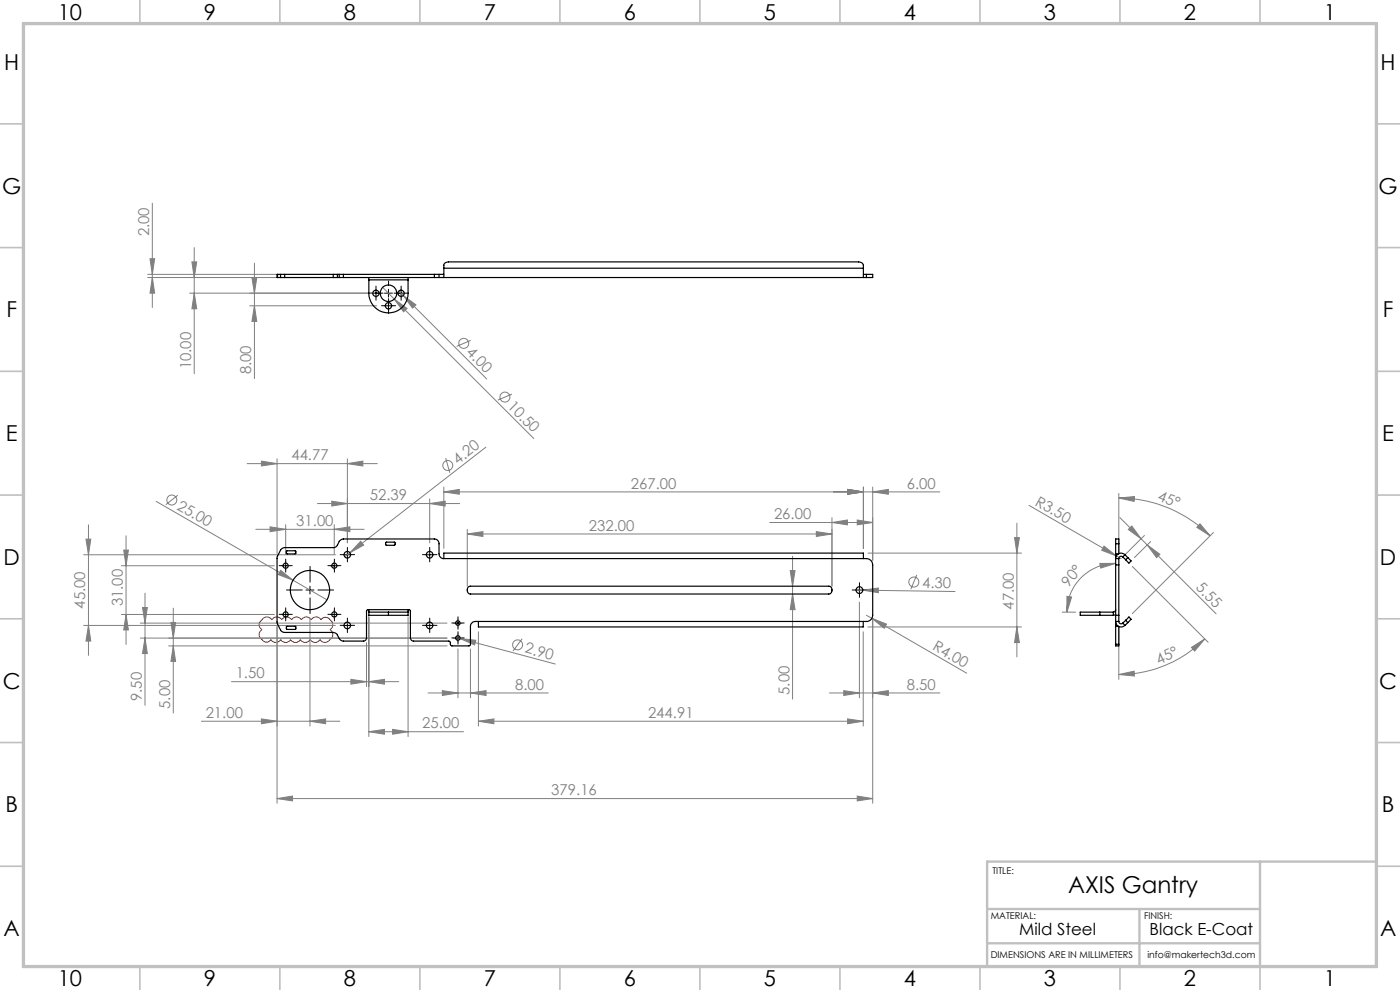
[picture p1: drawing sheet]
<svg xmlns="http://www.w3.org/2000/svg" width="297mm" height="210mm" viewBox="0 0 297 210" stroke-linecap="round" stroke-linejoin="round" font-family="sans-serif">
<g fill="none" stroke="#808080" stroke-width=".21">
<path d="M31.3 58.2h27.2M31.3 58.9h39.7M31.8 54.9h1l-.5 3.3zM32.3 43.1v22.1M32.3 58.9l.5 3.3h-1zM40.7 55.6h1l-.5 3.3zM41.2 52.5v26.8M53.4 58.9h1.1l-.5 3.3zM54 55.8v24.5M40.2 62.2h38.6M41.2 62.2l.5 3.3h-1zM53 64.9h26.9"/>
<path d="M54 64.9l.5 3.3h-1.1zM81.2 61l2.4 2.5M83.6 63.5l2.8 1.9-.8 .7zM83.6 63.5l29.6 29.5M84.6 61.7l18.7 18.7M85.5 62.7l2.7 2-.7 .7zM99.9 72.2l-3 1.3M52.4 98.3h27.6M55.5 97.8l3.3 .5-3.3 .5zM58.8 97.3v20.1M73.7 98.3l3.3-.5v1zM73.7 97.3v17.8"/>
<path d="M94.5 97.2l.9 3.1M103.1 94.9l-28.9 22.4M108.6 83.6l-3 1.3M17.7 117.7h53.5M18.2 114.4h1.1l-.5 3.3zM18.8 111.3v27.7M26.2 116.7h1l-.5 3.3zM26.7 113.7v23M33.1 106.4l36.3 20.8M37.7 105l-2.5 2.1M54.3 112.3h23M57.3 111.8l3.3 .5-3.3 .5z"/>
<path d="M60.6 111.3v6.3M67.3 106.8h30.2M70.4 106.3l3.3 .5-3.3 .5zM70.9 112.3l3.3-.5v1zM70.9 111.3v6.3M74.2 117.3l-1.1 .8M76.5 114.8l.7 .8-3 1.7zM91.2 106.8l3.2-.5v1zM91.2 105.8v9.3M94.2 104.3l3.2-.5v1zM94.2 103.3v13M94.2 104.3h105.2"/>
<path d="M99.1 113.3l3.3-.5v1zM99.1 112.3v12M99.1 113.3h77.4M163.3 110.8h21.8M168.1 118v30.3M173.2 112.8l3.3 .5-3.3 .5zM176.5 110.8l3.3-.5v1zM176.5 109.8v14.5M179.8 103.8l3.4 .5-3.4 .5zM181.9 110.3l3.2 .5-3.2 .5zM183.2 103.3v13M184.1 117.3h32.6"/>
<path d="M185.1 104.3l3.4-.5v1zM185.1 103.3v15.5M215.2 114h1.1l-.6 3.3zM215.7 111v28.3M218.3 107.2l18.5 10.7M233.3 119.5h3.4l-3.2 1zM234.2 115.8l2.6 2.1-3.1-1.2zM236.7 119.5a10.3 10.3 0 0 0-10.4 10.3M236.8 117.9l1 .6M237.3 105.6l3.4-.3-.1 1.1zM237.3 105.6a27.5 27.5 0 0 1 19.4 8.1M237.3 104.7v12.8"/>
<path d="M237.6 109.8l20.4 20.4M239.4 112.3l.7-.7 2 2.7zM242.8 113.6l-4.3 4.2M243.4 115.6l2.7 2-.7 .7zM244.1 114.9l-3.4 3.4M254.6 111.1l2.1 2.6-2.8-1.8zM257.4 113l-17.2 17.2M17.7 132.7h53.5M18.8 132.7l.5 3.3h-1.1zM25.8 130.3h32.4M25.8 120h32.4M26.7 130.3l.5 3.3h-1z"/>
<path d="M29.8 135.4h65M29.8 132.2h65M30.2 128.9h1.1l-.5 3.3zM30.8 125.8v23.8M30.8 135.4l.5 3.2h-1.1zM35.8 137h59.1M36.3 132h1l-.5 3.4zM36.8 129v22.3M36.8 137l.5 3.3h-1zM58.8 132.9v37.5M59.5 121l2.7 2.1-3.2-1.2zM65.8 131.2v22.8"/>
<path d="M77.8 136.3v9.3M78.2 130.8v25.4M86.6 130.8v25.4M96.7 135.2l.9 .3M97.2 137.6v10.4M97.6 135.5l3.3 .3-.2 1zM97.6 135.5l20.2 5.4M99.8 137.7v10.3M101.5 134v20M110.8 135.5l-2 2.6M167.6 121h1.1l-.6 3.3zM168.1 126l.6 3.3h-1.1z"/>
<path d="M181.6 125.2h1.4M182.3 127.7v20.3M183 125.2l3.3-.5v1zM183 125.2l19.6 .3M183.1 134v20M183.8 130.5l1.2 .7M184.1 133h32.6M185 131.2l3.1 1.2-.5 .9zM185 131.2l20.1 11.6M185.1 131.5v38.9M194.5 121.9l-1.3 3.1M215.7 133l.6 3.3h-1.1z"/>
<path d="M225.3 129.8h2.9M226.3 126.5l1 .1-1 3.2zM237.3 132.8v11.3M240.2 120.1l16.1 16.1M252.8 137.3l2.8-1.8-2.2 2.6zM255.6 135.5a25.7 25.7 0 0 1-18.3 7.6M42.7 153h29.4M49.1 144.6h35.5M55.5 152.5l3.3 .5-3.3 .5zM65.8 153l3.3-.5v1zM74.4 144.1l3.4 .5-3.4 .5zM78.2 144.6l3.4-.5v1z"/>
<path d="M78.2 155.2l3.4-.5v1zM78.2 155.2h20.1M83.3 154.7l3.3 .5-3.3 .5zM90.8 147h25.5M93.8 146.5l3.4 .5-3.4 .5zM99.8 147l3.3-.5v1zM101.5 153l3.3-.5v1zM101.5 153h81.6M176 147h23.4M179 146.5l3.3 .5-3.3 .5zM179.8 152.5l3.3 .5-3.3 .5zM185.1 147l3.4-.5v1z"/>
<path d="M237.3 143.1l3.3-.7 .1 1zM58.8 169.4l3.3-.5v1zM58.8 169.4h126.3M181.9 168.9l3.2 .5-3.2 .5z"/>
<circle cx="98.4" cy="72.8" r="1.05"/>
<circle cx="95" cy="98.8" r="1.05"/>
<circle cx="107.1" cy="84.2" r="1.07"/>
<circle cx="36.4" cy="106.1" r="1.06"/>
<circle cx="109.8" cy="136.8" r="1.06"/>
<circle cx="193.9" cy="123.5" r="1.05"/>
</g>
<path d="M55.8 131.2a1.2 1.2 0 0 1 1.9 .3 1.2 1.2 0 0 1 2.1 0 1.2 1.2 0 0 1 2 0 1.2 1.2 0 0 1 2.1 0 1.2 1.2 0 0 1 2.1 0 1.23 1.23 0 0 1 2.1 0 1.16 1.16 0 0 1 2 .1 1.19 1.19 0 0 1-.1 2 1.27 1.27 0 0 1-.1 2.2l-.1 .1a1.2 1.2 0 0 1-1.9-.2 1.2 1.2 0 0 1-2.1 0 1.23 1.23 0 0 1-2.1 0 1.2 1.2 0 0 1-2.1 0 1.2 1.2 0 0 1-2.1 0 1.2 1.2 0 0 1-2 0 1.16 1.16 0 0 1-2-.1 1.18 1.18 0 0 1 .1-2 1.23 1.23 0 0 1-.6-1.2 1.23 1.23 0 0 1 .7-1z" fill="none" stroke="#f00" stroke-width=".21"/>
<g fill="none" stroke="#000" stroke-width=".21" stroke-dasharray="15.2 1.3 1.3 1.3">
<path d="M78.9 62.2h-.6M79.8 61.4v-.7M79.8 63v.7M80.6 62.2h.7M80.8 62.2h-1M81.6 64.9h-.7M82.4 60.5v-.9M82.4 63.9v.9M82.4 64v-.6M82.4 65.7v.7M83.3 64.9h.6M84.1 62.2h.9"/>
<path d="M84.3 62.2h-.7M85.1 61.4v-.7M85.1 63v.7M85.9 62.2h.7M59.8 120h-.6M60.6 119.2v-.6M61.4 120h.6M70.1 120h-.5M70.9 119.2v-.6M71.8 120h.5M72.9 117.7h-.7M73.7 116.8v-.7"/>
<path d="M73.7 118.5v.7M74.5 117.7h.7M90.3 117.7h-.7M91.2 116.8v-.7M91.2 118.5v.7M92 117.7h.7M59.8 130.3h-.6M60.6 129.5v-.6M60.6 131.2v.5M60.6 120.8v.6M61.4 130.3h.6M64.1 125.2h-3.3"/>
<path d="M65.8 123.5v-3.3M65.8 126.8v3.4M67.4 125.2h3.4M70.1 130.3h-.5M70.9 120.8v.6M70.9 129.5v-.6M70.9 131.2v.5M71.8 130.3h.5M72.9 132.7h-.7M73.7 131.8v-.7M73.7 133.5v.7M74.5 132.7h.7"/>
<path d="M90.3 132.7h-.7M91.2 131.8v-.7M91.2 133.5v.7M92 132.7h.7M96.3 132.2h-.5M96.3 135.3h-.5M97.2 131.3v-.5M97.2 133v.5M97.2 134.5v-.5M97.2 136.2v.4M98 132.2h.5M98 135.3h.5"/>
<path d="M181.5 125.2h-.7M182.3 124.3v-.7M182.3 126v.7M183.2 125.2h.7"/>
</g>
<g fill="none" stroke="#000" stroke-width=".21">
<path d="M78.9 62.2h1.7M79.8 61.4v1.6M81.6 62.2h1.7M81.6 64.9h1.7M82.4 61.4v1.6M82.4 64v1.7M84.2 62.2h1.7M85.1 61.4v1.6M60.6 119.2v1.7M70.9 119.2v1.7M72.8 117.7h1.7M73.7 116.8v1.7"/>
<path d="M90.3 117.7h1.7M91.2 116.8v1.7M59.8 120h1.6M59.8 130.3h1.6M60.6 129.5v1.7M64.9 125.2h1.7M65.8 124.3v1.7M70.1 120h1.7M70.1 130.3h1.7M70.9 129.5v1.7M72.8 132.7h1.7M73.7 131.8v1.7"/>
<path d="M90.3 132.7h1.7M91.2 131.8v1.7M96.3 132.2h1.7M96.3 135.4h1.7M97.2 131.3v1.7M97.2 134.5v1.7M181.5 125.2h1.7M182.3 124.3v1.7"/>
</g>
<g fill="none" stroke="#c0c0c0" stroke-width=".35">
<path d="M29.7 0v5M59.4 0v5M89.1 0v5M118.8 0v5M148.5 0v5M178.2 0v5M207.9 0v5M237.6 0v5M267.3 0v5M0 26.3h5M292 26.3h5M0 52.5h5"/>
<path d="M292 52.5h5M0 78.8h5M292 78.8h5M0 105h5M5 105h.1M292 105h.1M292 105h5M0 131.3h5M292 131.3h5M0 157.5h5M292 157.5h5M0 183.8h5"/>
<path d="M292 183.8h5M29.7 205v5M59.4 205v5M89.1 205v5M118.8 205v5M148.5 205h.1M148.5 205v5M178.2 205v5M207.9 205v5M237.6 205v5M267.3 205v5"/>
</g>
<path d="M209.4 192.8h57.9M241.7 192.8v12.2M267.3 182.8v22.2M292 182.8h-82.6v22.2M209.4 200.1h57.9" fill="none" stroke="#c0c0c0" stroke-width=".5"/>
<path d="M5 5h287v200h-287z" fill="none" stroke="#c0c0c0" stroke-width=".7"/>
<g fill="#808080">
<path d="M234.2 115.8l2.6 2.1-3.1-1.2z"/>
<path d="M59.5 121l2.7 2.1-3.2-1.2z"/>
<path d="M76.5 114.8l.7 .8-3 1.7z"/>
<path d="M185 131.2l3.1 1.2-.5 .9z"/>
<path d="M97.6 135.5l3.3 .3-.2 1z"/>
<path d="M183 125.2l3.3-.5v1z"/>
<path d="M243.4 115.6l2.7 2-.7 .7zM239.4 112.3l.7-.7 2 2.7z"/>
<path d="M254.6 111.1l2.1 2.6-2.8-1.8zM237.3 105.6l3.4-.3-.1 1.1z"/>
<path d="M65.8 153l3.3-.5v1zM55.5 152.5l3.3 .5-3.3 .5zM91.2 106.8l3.2-.5v1zM70.4 106.3l3.3 .5-3.3 .5zM73.7 98.3l3.3-.5v1zM55.5 97.8l3.3 .5-3.3 .5zM185.1 147l3.4-.5v1zM179 146.5l3.3 .5-3.3 .5zM179.8 103.8l3.4 .5-3.4 .5zM94.2 104.3l3.2-.5v1zM185.1 104.3l3.4-.5v1zM179.8 103.8l3.4 .5-3.4 .5zM173.2 112.8l3.3 .5-3.3 .5zM99.1 113.3l3.3-.5v1z"/>
<path d="M101.5 153l3.3-.5v1zM179.8 152.5l3.3 .5-3.3 .5zM74.4 144.1l3.4 .5-3.4 .5zM78.2 144.6l3.4-.5v1zM78.2 155.2l3.4-.5v1zM83.3 154.7l3.3 .5-3.3 .5zM176.5 110.8l3.3-.5v1zM181.9 110.3l3.2 .5-3.2 .5zM57.3 111.8l3.3 .5-3.3 .5zM70.9 112.3l3.3-.5v1z"/>
<path d="M99.8 147l3.3-.5v1zM93.8 146.5l3.4 .5-3.4 .5z"/>
<path d="M237.3 143.1l3.3-.7 .1 1zM252.8 137.3l2.8-1.8-2.2 2.6z"/>
<path d="M233.3 119.5h3.4l-3.2 1zM226.3 126.5l1 .1-1 3.2z"/>
<path d="M26.7 130.3l.5 3.3h-1zM26.2 116.7h1l-.5 3.3zM30.8 135.4l.5 3.2h-1.1zM30.2 128.9h1.1l-.5 3.3zM215.7 133l.6 3.3h-1.1zM215.2 114h1.1l-.6 3.3zM18.8 132.7l.5 3.3h-1.1zM18.2 114.4h1.1l-.5 3.3zM54 64.9l.5 3.3h-1.1zM53.4 58.9h1.1l-.5 3.3z"/>
<path d="M36.3 132h1l-.5 3.4zM36.8 137l.5 3.3h-1zM167.6 121h1.1l-.6 3.3zM168.1 126l.6 3.3h-1.1zM31.8 54.9h1l-.5 3.3zM32.3 58.9l.5 3.3h-1zM40.7 55.6h1l-.5 3.3zM41.2 62.2l.5 3.3h-1z"/>
<path d="M85.5 62.7l2 2.7 .7-.7zM83.6 63.5l2 2.6 .8-.7z"/>
<path d="M58.8 169.4l3.3-.5v1zM181.9 168.9l3.2 .5-3.2 .5z"/>
</g>
<g fill="none" stroke="#000" stroke-width=".25">
<path d="M58.9 58.2v.7M58.9 58.9h.6M58.9 58.2h.6M59.5 58.9h.9M59.5 58.2h.9M59.5 58.2v.7M60.4 58.9h10.3M60.4 58.2h10.3M60.4 58.2v.7M70.7 58.9h.9M70.7 58.2h.9M70.7 58.2v.7"/>
<path d="M71.6 58.9h.4M71.6 58.2h.4M71.6 58.2v.7M72 58.9h.8M72 58.2h.8M72 58.2v.7M72.8 58.2v.7M72.8 58.9h19.3M72.8 58.2h19.3M78.2 58.9v.5M78.2 59.4a7.5 7.5 0 0 0 .5 4.7 4.2 4.2 0 0 0 4.7 2.2 4.2 4.2 0 0 0 3.2-4.1v-2.8M78.2 59.4h8.4"/>
<path d="M86.6 58.9v.5M92.1 58.9h1M92.1 58.2h1M92.1 58.2v.7M93.1 58.9h1.1M93.1 58.2h1.1M93.1 58.2v.7M94.2 56.9v2M94.2 56.9v-.6a.88 .88 0 0 1 .9-.7h87a.96 .96 0 0 1 1.1 .7v.6M94.2 58.9h89.6M94.2 56.9h89M183.2 56.9v2"/>
<path d="M183.2 58.2h.6M183.8 58.2h1.3v.7h-1.3M183.8 58.2v.7M59.6 116.6l.7-.4h10.5l.6-.4 .7-1.2 .7-.3h19.3a1.02 1.02 0 0 1 1 1v2.2a1.02 1.02 0 0 0 1.1 1h89.6a1.33 1.33 0 0 1 1.3 1.3v10.7a1.33 1.33 0 0 1-1.3 1.3h-83a1.09 1.09 0 0 0-1 1v4l-.2 .2h-3.8l-.2-.2-.1-.6-.3-.2h-7.5a.66 .66 0 0 1-.6-.6v-5.9l-.4-.2-8.8 .1-.1 .2v5.8a.66 .66 0 0 1-.7 .6l-4.6-.1-.5-.3-.6-1.1-.7-.3h-10.4l-.7-.4-.8-1.6v-14zM60.8 116.9l1.9-.1 .1 .6-1.9 .1zM81.8 115.1l1.9-.1 .1 .5-.1 .2h-1.8zM94.2 118.5v-1.2h89v1.2M236.7 118.5v1.3M236.7 117.5v1M236.7 115.3v-1h.6v1M236.7 117.5h.5M236.7 118.5h.6"/>
<path d="M236.7 119.8h.6M236.7 115.3v2.2M236.7 119.8v10.7M236.7 115.3h.6M237.3 118.5v1.3M237.3 115.3v2.1M237.3 119.8v10.7M238.2 118.1a.49 .49 0 0 0-.5-.1 .49 .49 0 0 0-.4 .5M238.2 118.1l.6 .6M238.7 117.7a1.16 1.16 0 0 0-1.3-.3 1.16 1.16 0 0 0-.7 1.1M238.7 117.7l-.5 .4M238.7 117.7l.6 .6"/>
<path d="M239.3 118.3l.7 .7-.5 .4-.7-.7M239.3 118.3l-.5 .4M60.8 132.8h1.9l.1 .6-1.9 .1-.2-.1zM78.2 129.8h4.2M78.2 129.8v.7h4.2M78.2 129.3v.5M82.4 129.8h4.2M82.4 129.8v.7M86.6 129.8v.7h-4.2M86.6 129.3v.5M99.3 124.5l.4-.2h76.1a.84 .84 0 0 1 .7 .9 .84 .84 0 0 1-.7 .8h-76a.88 .88 0 0 1-.5-1.5zM101.5 131.8v1.2h81.6v-1.2"/>
<path d="M233.3 129.8h-4.1v.7h4.1M233.3 130.5h2.9M233.3 129.8v.7M233.3 129.8h2.9M236.2 129.8v.7M236.7 130.5v1.3M236.7 131.8a1.16 1.16 0 0 0 .7 1.1 1.16 1.16 0 0 0 1.3-.2M236.7 131.8v1M236.7 136.7v.3h.6v-.3M236.7 130.4l-.5 .1M236.7 129.3l-.2 .4-.3 .1M236.7 132.8h.5"/>
<path d="M236.7 131.8h.6M236.7 130.5h.6M236.7 132.8v3.9M236.7 136.7h.6M237.3 130.5v1.3M237.3 131.8a.49 .49 0 0 0 .4 .5 .49 .49 0 0 0 .5-.1M237.3 132.9v3.8M238.2 132.2l.5 .5M238.8 131.6l.7-.7 .5 .5-.7 .7M238.8 131.6l.5 .5M238.8 131.6l-.6 .6M239.3 132.1l-.6 .6"/>
<circle cx="79.7" cy="62.2" r=".67"/>
<circle cx="82.4" cy="62.2" r="1.75"/>
<circle cx="82.4" cy="64.9" r=".66"/>
<circle cx="85.1" cy="62.2" r=".66"/>
<circle cx="60.6" cy="120" r=".56"/>
<circle cx="70.9" cy="120" r=".55"/>
<circle cx="73.7" cy="117.7" r=".69"/>
<circle cx="91.1" cy="117.7" r=".69"/>
<circle cx="60.6" cy="130.3" r=".56"/>
<circle cx="65.8" cy="125.2" r="4.2"/>
<circle cx="70.9" cy="130.3" r=".55"/>
<circle cx="73.7" cy="132.7" r=".69"/>
<circle cx="91.1" cy="132.7" r=".69"/>
<circle cx="97.1" cy="135.3" r=".48"/>
<circle cx="97.1" cy="132.2" r=".48"/>
<circle cx="182.3" cy="125.2" r=".72"/>
</g>
<text font-size="4.9" x="226.6" y="189.4">AXIS Gantry</text>
<g font-size="4.7">
<text x="12.2" y="4.2">10</text>
<text x="43.2" y="4.2">9</text>
<text x="72.9" y="4.2">8</text>
<text x="102.6" y="4.2">7</text>
<text x="132.3" y="4.2">6</text>
<text x="162" y="4.2">5</text>
<text x="191.7" y="4.2">4</text>
<text x="221.4" y="4.2">3</text>
<text x="251.1" y="4.2">2</text>
<text x="280.8" y="4.2">1</text>
<text x=".9" y="14.8">H</text>
<text x="292.9" y="14.8">H</text>
<text x=".5" y="41">G</text>
<text x="292.4" y="41">G</text>
<text x="1.4" y="67.3">F</text>
<text x="293.4" y="67.3">F</text>
<text x="1.2" y="93.5">E</text>
<text x="293.2" y="93.5">E</text>
<text x=".8" y="119.8">D</text>
<text x="292.8" y="119.8">D</text>
<text x=".6" y="146">C</text>
<text x="292.6" y="146">C</text>
<text x="1.2" y="172.3">B</text>
<text x="293.2" y="172.3">B</text>
<text x=".8" y="198.5">A</text>
<text x="292.8" y="198.5">A</text>
<text x="12.2" y="209.2">10</text>
<text x="43.2" y="209.2">9</text>
<text x="72.9" y="209.2">8</text>
<text x="102.6" y="209.2">7</text>
<text x="132.3" y="209.2">6</text>
<text x="162" y="209.2">5</text>
<text x="191.7" y="209.2">4</text>
<text x="221.4" y="209.2">3</text>
<text x="251.1" y="209.2">2</text>
<text x="280.8" y="209.2">1</text>
</g>
<g font-size="3.5">
<text x="216.2" y="198.3">Mild Steel</text>
<text x="243.9" y="198.3">Black E-Coat</text>
</g>
<g font-size="3.2" fill="#808080">
<text x="31.6" y="50.1" transform="rotate(-90 31.6 50.1)">2.00</text>
<text x="98.8" y="74.9" transform="rotate(45 98.8 74.9)">4.00</text>
<text x="40.5" y="78.4" transform="rotate(-90 40.5 78.4)">10.00</text>
<text x="53.3" y="79.4" transform="rotate(-90 53.3 79.4)">8.00</text>
<text x="107.5" y="86.3" transform="rotate(45 107.5 86.3)">10.50</text>
<text x="61.8" y="97.6">44.77</text>
<text x="97.1" y="98.6" transform="rotate(-38 97.1 98.6)">4.20</text>
<text x="37.4" y="108" transform="rotate(30 37.4 108)">25.00</text>
<text x="78.5" y="106.1">52.39</text>
<text x="133.8" y="103.6">267.00</text>
<text x="192.4" y="103.6">6.00</text>
<text x="219.4" y="107" transform="rotate(30 219.4 107)">R3.50</text>
<text x="245.4" y="106" transform="rotate(21 245.4 106)">45°</text>
<text x="62.9" y="111.6">31.00</text>
<text x="124.9" y="112.6">232.00</text>
<text x="164.2" y="110.1">26.00</text>
<text x="195.6" y="124.7" transform="rotate(1 195.6 124.7)">4.30</text>
<text x="226.7" y="124.6" transform="rotate(-50 226.7 124.6)">90°</text>
<text x="253.5" y="124.7" transform="rotate(45 253.5 124.7)">5.55</text>
<text x="18.1" y="129.1" transform="rotate(-90 18.1 129.1)">45.00</text>
<text x="26.1" y="128.6" transform="rotate(-90 26.1 128.6)">31.00</text>
<text x="215.1" y="129.3" transform="rotate(-90 215.1 129.3)">47.00</text>
<text x="197.7" y="137.7" transform="rotate(30 197.7 137.7)">R4.00</text>
<text x="50" y="143.9">1.50</text>
<text x="111.2" y="138.4" transform="rotate(15 111.2 138.4)">2.90</text>
<text x="245.9" y="141" transform="rotate(-25 245.9 141)">45°</text>
<text x="30.1" y="148.7" transform="rotate(-90 30.1 148.7)">9.50</text>
<text x="109.3" y="146.3">8.00</text>
<text x="167.5" y="147.4" transform="rotate(-90 167.5 147.4)">5.00</text>
<text x="192.4" y="146.3">8.50</text>
<text x="36.1" y="150.4" transform="rotate(-90 36.1 150.4)">5.00</text>
<text x="43.6" y="152.3">21.00</text>
<text x="89.5" y="154.5">25.00</text>
<text x="137.5" y="152.3">244.91</text>
<text x="117" y="168.7">379.16</text>
</g>
<g font-size="2">
<text x="210.5" y="185.4">TITLE:</text>
<text x="210.2" y="195">MATERIAL:</text>
<text x="242.7" y="195">FINISH:</text>
<text x="210.2" y="203.2">DIMENSIONS ARE IN MILLIMETERS</text>
<text x="243.4" y="203.2">info@makertech3d.com</text>
</g>
</svg>
